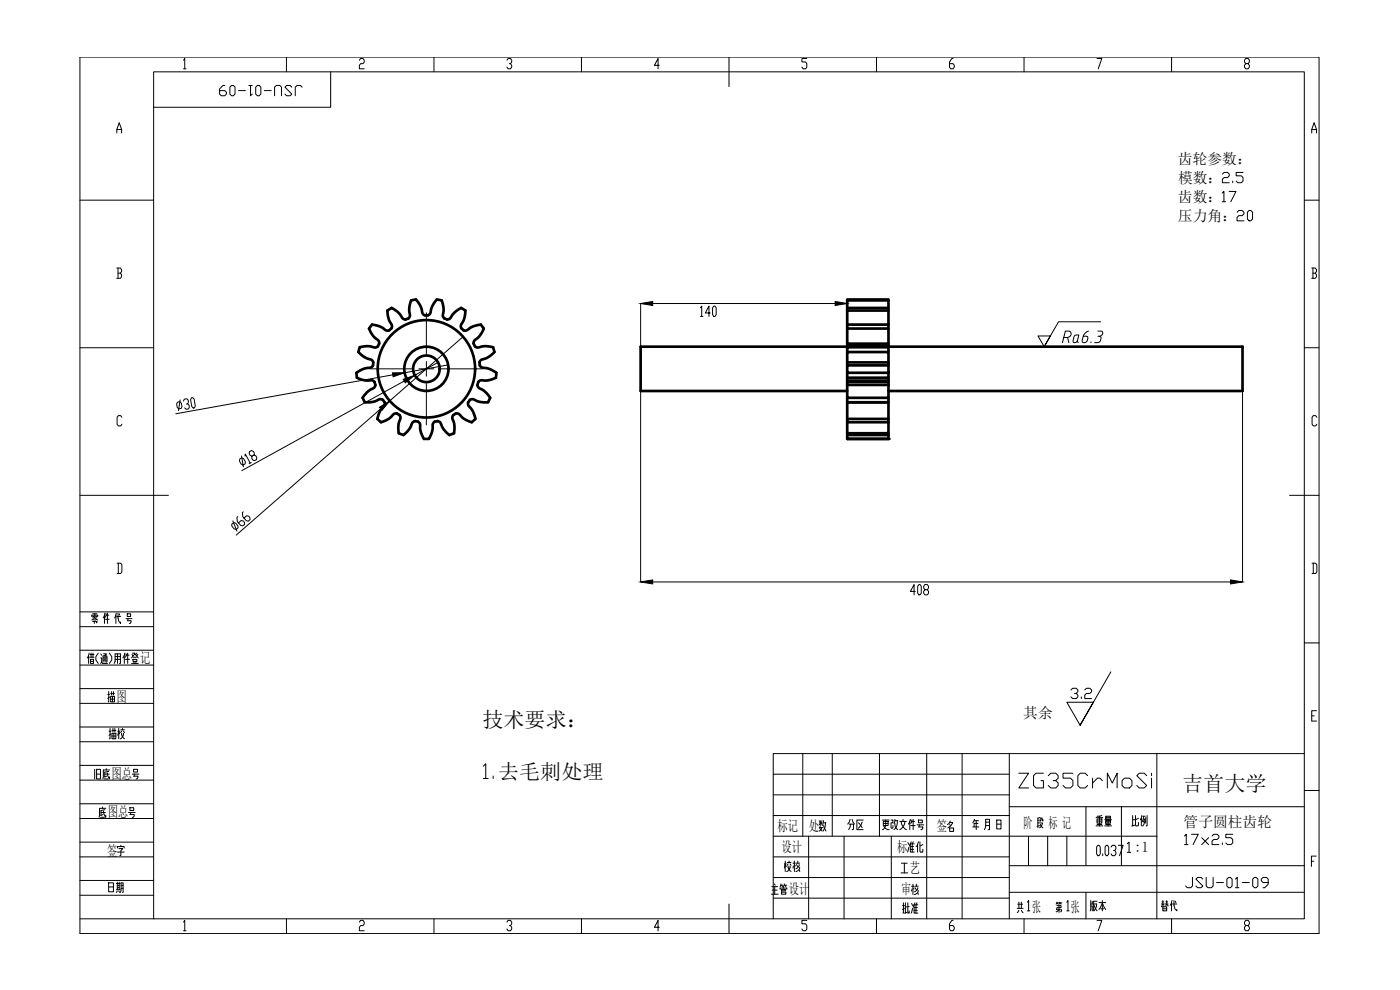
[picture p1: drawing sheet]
<svg xmlns="http://www.w3.org/2000/svg" width="420mm" height="297mm" viewBox="0 0 420 297" stroke-linecap="round" stroke-linejoin="round" font-family="sans-serif">
<!-- layer: 5 -->
<g fill="none" stroke="#000" stroke-width=".3">
<path d="M86 17.1v4.5M130.2 17.1v4.5M174.5 17.1v4.5M218.8 17.1v8.9M263 17.1v4.5M307.3 17.1v4.5M351.6 17.1v4.5M99.2 21.6v10.6h-53.1M24 60.1h22.1M391.4 60.1h4.5M24 104.3h22.1M391.4 104.3h4.5"/>
<path d="M24 148.6h26.6M387 148.6h8.9M391.4 192.9h4.5M391.4 226.1h-159.3v49.6M391.4 237.2h4.5M24 275.7h367.4v-254.1h-345.3v254.1M86 275.7v4.4M130.2 275.7v4.4M174.5 275.7v4.4M218.8 271.3v8.8M263 275.7v4.4M307.3 275.7v4.4"/>
<path d="M351.6 275.7v4.4"/>
</g>
<!-- layer: 9 -->
<path d="M24 17.1h371.9v263h-371.9z" fill="none" stroke="#000" stroke-width=".3"/>
<!-- layer: 10 -->
<g fill="none" stroke="#000" stroke-width=".3">
<path d="M55.1 18.1l.3-.5v3M107.9 18.1l.3-.5h.8l.3 .5v.5l-.3 .5h-.8l-.3 .5v1h1.4M152.1 18.1l.4-.5h.7l.4 .5v.5l-.4 .5h-.3M153.2 19.1l.4 .5v.5l-.4 .5h-.7l-.4-.5M197.9 19.6h-1.5l1.1-2v3M242.1 17.6h-1.4v1h1.1l.3 .5v1l-.3 .5h-.8l-.3-.5M286 17.6h-.3l-.7 1v1.5l.3 .5h.7l.4-.5v-.5l-.4-.5h-1M329.2 17.6h1.5l-1.1 3M373.9 19.1l-.4-.5v-.5l.4-.5h.7l.4 .5v.5l-.4 .5h-.7l-.4 .5v.5l.4 .5h.7l.4-.5v-.5l-.4-.5M35.1 39.9v-1l.7-2.1 .7 2.1v1M35.1 38.9h1.4M55.1 20.6h.7"/>
<path d="M393.7 39.9v-1l.7-2.1 .7 2.1v1M393.7 38.9h1.4M35.1 80.4h1l.4 .5v.6l-.4 .5M35.4 82h.7l.4 .5v.5l-.4 .5h-1M35.4 80.4v3.1M128 93.8v12.4M192.3 91.1v12.9M195.9 91.1h54.7M210.2 92.4l.4-.6v3.1M210.2 94.9h.8M213.1 93.9h-1.4l1.1-2.1v3.1M214.2 91.8h.4l.3 .6v2l-.3 .5h-.4l-.3-.5v-2z"/>
<path d="M254.3 89.9v1.2M393.7 80.4h1l.4 .5v.6l-.4 .5M394 82h.7l.4 .5v.5l-.4 .5h-1M394 80.4v3.1M54.1 120l-.5 3.2M57.5 119.4l.3-.1 .5 .4 .3 2.1-.2 .6h-.4l-.4-.4-.4-2.1zM111.2 110.7h12.3M117.9 112.5l-65.1 11.6M121.3 114.3l-48.7 26.9M128 108.4v2.3h-2.2M128 115.1v12.4M130.2 110.7h-2.2v2.2"/>
<path d="M131.5 108.7l-7 3.9M132.4 110.7h12.4M134.5 109.5l-13.1 2.3M139 101l-22 19.3M192.3 117.4v57.2M372.9 117.4v57.2M36.6 125.2l-.4-.5h-.7l-.4 .5v2.1l.4 .5h.7l.4-.5M53.3 120.7l.7-.2 .4 .5 .2 1-.3 .6-.7 .1-.4-.5-.2-1zM55.1 120.3l.2-.5 .7-.2 .5 .5 .1 .5-.3 .6h-.3M56.3 121.2l.5 .4v.5l-.2 .6-.7 .1-.5-.4M72 137.7l.6-.3 .5 .3 .5 .8v.7l-.7 .3-.5-.3-.5-.8zM72.5 136.8l.5 3.3"/>
<path d="M73.5 136.8l.1-.6 1.5 2.7M75.4 138.8l-.6 .3M76.2 136.5l.6 .3 .3 .5-.1 .6-.6 .3-.6-.2-.2-.5v-.6l.6-.4 .1-.6-.2-.4-.6-.3-.6 .3-.1 .7 .2 .4 .6 .3M114.2 122.7l-43.3 37.9M395.2 125.2l-.3-.5h-.8l-.3 .5v2.1l.3 .5h.8l.3-.5M69.5 157.3l.6-.5 .6 .2 .7 .7v.7l-.5 .4-.6-.1-.7-.8zM69.9 156.3l1.2 3M71.4 155l-.3 .2 .1 1.3 1.1 1.2 .6 .1 .5-.5-.1-.6-.3-.4-.6-.1-.8 .7M73 153.6l-.3 .2 .2 1.3 1 1.1 .6 .2 .5-.5v-.6l-.4-.4-.6-.2-.8 .8M35.1 169h1.1l.4 .5v2.1l-.4 .5h-1.1M35.5 169v3.1M195.9 174.6h173.4"/>
<path d="M274.7 177.4h-1.5l1.1-2v3.1M275.8 175.4h.3l.4 .5v2.1l-.4 .5h-.3l-.4-.5v-2.1zM277.6 176.9l-.4-.5v-.5l.4-.5h.7l.4 .5v.5l-.4 .5h-.7l-.4 .5v.6l.4 .5h.7l.4-.5v-.6l-.4-.5M393.8 169h1.1l.3 .5v2.1l-.3 .5h-1.1M394.1 169v3.1M24 199.5h22.1M24 195.1h22.1M24 188h22.1M24 183.6h22.1M26.6 196.6v2.5M26.7 196l-.5 1.4M26.9 197.2h1.3"/>
<path d="M27 196.4h1.2M27.2 197.8h.9v1.3h-.9zM27.2 198.4h.9M27.3 196v1.2M27.5 186l.6-.2 .3-.6 .4 .6 .5 .2M27.5 185v-.4h1.8v.4M27.8 186.4h1.3l-.2 .4M27.8 185.4h.3M27.8 185h.4M27.8 184.2h1.3M27.9 196v1.2M28.2 186h.5"/>
<path d="M28.3 186.4v.7M28.4 184.2v1M28.7 185h.4M28.8 185.4h.3M29.5 196l-.7 1v1l.7 1.1M30.2 197.4h.3v1.3l-.3 .4M30.2 196.2l.3 .4M30.5 198.7l.3 .4h1.4M30.9 198.7v-1.9h1.2l-.2 1.9M30.9 197.4h1.2M30.9 198h1.2M31.1 196.2h.8l-.4 .6v1.9"/>
<path d="M31.4 184.6v2.5M31.4 196.6l.1 .2M31.5 183.9l-.5 1.5M31.6 185.8h1.2M31.9 184.6l-.3 .6M31.9 184.2v.4h.7M32.2 183.9v3.2M32.8 196l.7 1v1l-.7 1.1M34.3 199.1l.3-.7v-2.2h1.5v2.9h-.2M34.6 197.8h1.5M34.6 197h1.5M34.8 184.6v2.5"/>
<path d="M34.9 183.9l-.5 1.5M35 185h1.2M35.3 196.2v2.9M35.4 183.9l.3 2.5 .5 .7v-.5M35.8 184.2l.1 .4M37.3 196.6v2.5M37.5 196l-.6 1.4M37.6 197.8h1.3M37.8 185.6h1.8M37.9 196.6l-.3 .6M37.9 196.2v.4h.8M38.2 184.2h1v.8h-1z"/>
<path d="M38.2 186.2h1.1l-.2 .9h-.3M38.3 196v3.1M38.4 185.6l-.1 .6M39.5 199.1h2M39.6 196.4l.3 .4M39.8 196h.7v.2l-1 1.2M39.9 197.8h1.2v.6h-1.2zM40.1 197.2h.8M40.2 198.4v.7M40.5 196.2l1 1.2M40.8 198.4v.7M41.1 196l-.3 .4"/>
<path d="M41.3 196.4l-.2 .4M24 211h22.1M24 206.6h22.1M24 218.1h22.1M393.7 214.8h.7M395.1 213.2h-1.4v3.2h1.4M24 222.6h22.1M24 234.1h22.1M24 229.6h22.1M232.1 232.3h70.8M232.1 238.5h70.8M240.9 226.1v24.8"/>
<path d="M249.8 226.1v24.8M263.9 226.1v24.8M278.1 226.1v49.6M288.7 226.1v49.6M302.9 226.1v49.6M347.2 226.1v49.6M24 245.6h22.1M24 241.2h22.1M24 257.1h22.1M24 252.7h22.1M35.2 254.4v-.4h2.1v.4M35.2 255.7h2.1"/>
<path d="M35.7 254.6h1.1l-.5 .7v1.4h-.3M36.3 253.6v.4M232.1 257.1h70.8M232.1 244.7h70.8M232.1 250.9h115.1M242.7 250.9v24.8M245.9 246.9h.8M245.9 248.3h1M245.9 246.2l.1 .3M246.2 247.9l-.2 .6 .7 .9M246.3 246.2v1.5M246.6 247.3l-.3-.4-.4 .6"/>
<path d="M246.6 248.3l-.1 .6-.6 .5M246.7 246.2l-.1 .3M247.2 247.7l.7 1.7M247.2 246.9h.7M247.2 246.2l-.3 1.5M247.7 246.9l-.1 1.4-.6 1.1M253.3 250.9v24.8M267.5 250.9v24.8M285 246.8h.9v.2l-.6 .8-.9 .6M285 248.4h1.2v1.1h-1.2zM285 247.4l.3 .4M285.2 246.3l-.5 .9-.4 .2"/>
<path d="M292 248.1h1.8M292.3 246.2h1.3M292.5 245.8l-.5 1.1M293 246.2v2.7M293.5 247.1h-1.2v1M295.4 248.9l.4-1v-2.1h1.2v3.1h-.4M295.8 246.7h1.2M295.8 247.7h1.2M299.1 246h1.3v2.7h-1.3zM299.1 247.3h1.3M302.9 242h88.5M302.9 259.7h88.5"/>
<path d="M311.5 246.1h.5M311.5 246.9h.5M312 247.7l-.8 .2M312.1 245.3l-.6 .2v2.9M312.2 246.9h.7v.2l-.4 .8-.5 .5M312.2 247.3l.8 1.1M313 245.9v.4h-.3v-.8h-.3l-.3 1M325.9 242v17.7M329.5 253.6h.3l.4 .6v2l-.4 .5h-.3l-.4-.5v-2zM330.9 256.2v.5M332 253.6h.4l.3 .6v2l-.3 .5h-.4l-.4-.5v-2zM333.4 254.2l.4-.6h.7l.4 .6v.5l-.4 .5h-.3"/>
<path d="M334.5 255.2l.4 .5v.5l-.4 .5h-.7l-.4-.5M335.6 253.6h1.5l-1.1 3.1M336.6 242v17.7M393.6 258.4h.7M395 256.9h-1.4v3.1M24 264.2h22.1M24 268.6h22.1M55.1 276.7l.3-.6v3.2M55.1 279.3h.7M107.9 276.7l.3-.6h.8l.3 .6v.5l-.3 .5h-.8l-.3 .5v1.1h1.4M152.1 276.7l.4-.6h.7l.4 .6v.5l-.4 .5h-.3M153.2 277.7l.4 .5v.5l-.4 .6h-.7l-.4-.6"/>
<path d="M197.9 278.2h-1.5l1.1-2.1v3.2M231.5 268.3h2M231.6 266h1.8M231.8 267.1h1.4M232.1 263.3h70.8M232.1 269.5h70.8M232.4 265.2l.2 .4M232.5 266v2.3M234.1 266.9v-.4h2v.4M234.4 265.2l-.3 .8M234.4 265.6h.6M234.5 267.3h1.2v-.4h-1.2v1.4h1.3v-.6h-1.3"/>
<path d="M234.7 265.6l.1 .4M235.1 266.2v.3M235.4 265.2l-.3 .8M235.4 265.6h.7M235.7 265.6l.1 .4M242.1 276.1h-1.4v1.1h1.1l.3 .5v1l-.3 .6h-.8l-.3-.6M273.6 265.9h.7M273.7 266.7l-.1 .7M274 265.3v3.1M274.1 266.5l.2 .2M274.6 266.3l.4 .6M274.6 265.9h1"/>
<path d="M275 265.3v.6M275.4 266.3a1.21 1.21 0 0 1-1 1.3M275.6 267.2a1.14 1.14 0 0 1-1.2 1.2M286 276.1h-.3l-.7 1.1v1.5l.3 .6h.7l.4-.6v-.5l-.4-.5h-1M302.9 267.7h88.5M329.2 276.1h1.5l-1.1 3.2M373.9 277.7l-.4-.5v-.5l.4-.6h.7l.4 .6v.5l-.4 .5h-.7l-.4 .5v.5l.4 .6h.7l.4-.6v-.5l-.4-.5"/>
</g>
<!-- layer: SLD-0 -->
<path d="M308.7 250.9v8.8M314.4 250.9v8.8M320.2 250.9v8.8" fill="none" stroke="#000" stroke-width=".3"/>
<!-- layer: 0 -->
<g fill="none" stroke="#000" stroke-width=".8">
<path d="M117.5 92.4l-1.2 .8 .4 2.7 .9 1.8-.1 .8-.7 .6-.7 .1-1.6-1-1.8-.6a1.19 1.19 0 0 0-1.7 .7l-.2 .3 .6 1.4 1 1.2 1.3 1.1 .1 .8-.4 .8-.7 .4-2-.4-2.7 .3-.4 1.4 1.6 1.5 2.4 .9 .4 .7v.9l-.5 .6-2.1 .4-1.6 .7a1.35 1.35 0 0 0-.7 2l2.4 .8h2.1l.8 .5 .3 .9-.2 .6-1.7 1.1-1.4 1.3a1.38 1.38 0 0 0 .1 2.2l2.4-.1 2.1-.8 .9 .2 .5 .7M117.5 92.4l2 1.4 1.5 1.8 .8 .3 .8-.4 .4-.5-.2-2 .3-1.9a1.37 1.37 0 0 1 1.7-1.2l1.5 2.1 .6 2.2 .6 .4h.9M138.4 92.4l-2.2 1.6-1.2 1.6-.8 .3-.9-.4-.3-.5 .1-2.3-.2-1.6a1.37 1.37 0 0 0-1.8-1.2l-1.4 1.9-.6 2.3-.7 .5M138.4 92.4l1.3 .8-.4 2.5-1 2.1 .2 .7 .6 .6 .7 .1 1.7-1 1.8-.6a1.34 1.34 0 0 1 1.9 1l-1.3 2.2-1.6 1.4-.2 .9 .4 .8 .8 .4 2-.4 1.7 .1a1.35 1.35 0 0 1 1.4 1.6l-1.7 1.5-2.4 .9-.4 .7 .1 1 .4 .4 2.1 .5 1.6 .7a1.35 1.35 0 0 1 .7 2l-2.4 .8h-2.1l-.8 .5-.2 .9 .2 .7 1.7 1 1.3 1.3a1.37 1.37 0 0 1 0 2.2l-2.5-.1-2.1-.8-.8 .1-.6 .8M254.3 97.4h12.3v1.2h-12.3zM254.3 98.6v4.5h12.3v-4.5M254.3 97.2v-4h12.3v4M254.3 93.2v-.8h12.3v.8M254.3 92.3v-2.2h12.3v2.2M254.3 90.1v-.2h12.3v.2M254.3 109.6h12.3v2.3h-12.3zM254.3 114.2v.4"/>
<path d="M254.3 113.3v.9M254.3 108.7v-3.1h12.3v3.1M254.3 105.6v-1.4h12.3v1.4M254.3 103.1v1.1M254.3 115.5v3.9h12.3v-3.9M254.3 119.4v1.3h12.3v-1.3M254.3 104h-62v13.3h62M254.3 114.2h12.3M254.3 103.9h12.3M254.3 108.7v.9M254.3 111.9v1.4M254.3 114.6v.9"/>
<path d="M254.3 108.7h12.3M254.3 115.5h12.3M266.6 111.9v1.4h-12.3M266.6 114.2v.4h-12.3M266.6 113.3v.9M266.6 103.1v1.1M266.6 104h106.3v13.3h-106.3M266.6 108.7v.9M266.6 114.6v.9M113.3 125.7l.2 .2a1.32 1.32 0 0 0 2 .4l1.5-.9 1.3-1.3h.8l.8 .4 .3 .9-.6 2.4 .1 2.2M115.4 120.7v.8l-1.3 1.8-.9 2.4M119.7 130l.3 .1a1.29 1.29 0 0 0 2-.4l1-1.1 1-2 .6-.3 .9 .2 .5 .7 .1 1.8 .6 1.8a1.21 1.21 0 0 0 1.6 .9h.4"/>
<path d="M134.9 130.5l-1.6-1.5-1.3-2.3-.7-.3-.8 .1-.6 .6-.3 2.6-.9 2M136.3 130l-1.4 .5M140.5 120.7l.1 1 1.1 1.3 .7 1.7a1.18 1.18 0 0 1-.5 1.7l-.3 .3-1.8-.7-2.4-1.9h-.6l-.8 .4-.3 1 .7 2.3-.1 2.2M254.3 125.7h12.3v1h-12.3zM254.3 120.9v4.8M254.3 126.9v3.1h12.3v-3.1M254.3 130v.5h12.3v-.5M254.3 130.7v1h12.3v-1M254.3 120.7h12.3M254.3 131.7h12.3M266.6 120.9v4.8"/>
<circle cx="128" cy="110.7" r="14.6"/>
<circle cx="128" cy="110.7" r="6.6"/>
<circle cx="128" cy="110.7" r="4"/>
</g>
<!-- layer: 10 -->
<path d="M192.3 91.1l3.6-.6v1.2zM250.6 90.5l3.7 .6-3.7 .6zM117.8 111.9l3.6-.1-3.4 1.3zM121 113.8l3.5-1.2-2.9 2.3zM113.9 122.2l3.1-1.9-2.4 2.8zM192.3 174.6l3.6-.6v1.2zM369.3 174l3.6 .6-3.6 .6z" fill="#000" stroke="#000" stroke-width=".3"/>
<!-- layer: 0 -->
<g fill="#000">
<circle cx="254.3" cy="131.7" r=".4"/>
<circle cx="266.6" cy="131.7" r=".4"/>
</g>
<path d="M366.8 57.9l.5-.5v3.1M366.8 52.2l.6-.5h1l.5 .5v.6l-.5 .5h-1l-.6 .5v1h2.1M368.9 57.4h2l-1.5 3.1M370 54.3v.5M373 51.7h-2v1.1h1.5l.5 .5v1l-.5 .5h-1l-.5-.5M366.8 60.5h1M371.2 63.7l.6-.6h1l.5 .6v.5l-.5 .5h-1l-.6 .5v1.1h2.1M374.9 63.1h.5l.5 .6v2l-.5 .6h-.5l-.5-.6v-2zM145 229.9l.8-.7v4.4M145 233.6h1.5M148 232.8v.8" fill="none" stroke="#000" stroke-width=".3"/>
<path d="M330.3 96.5h-12.6l-4.3 7.5 1.8-3.2h-3.7l1.9 3.2M333.4 201.6l-9.2 16 3.9-6.9h-7.9l4 6.9" fill="none" stroke="#000" stroke-width=".3"/>
<text font-size="8.4" x="304.4" y="237.8">ZG35CrMoSi</text>
<text font-size="7.1" x="317.5" y="104.1">Ra6.3</text>
<g font-size="6.6">
<text x="64.6" y="30">JSU-01-09</text>
<text x="320.3" y="211">3.2</text>
<text x="31.4" y="223">描校</text>
<text x="27.2" y="234.9">旧底图总号号</text>
<text x="28.6" y="246.6">底图总号号</text>
<text x="253.3" y="250.1">分区</text>
<text x="263.5" y="250.1">更改文件号</text>
<text x="327.7" y="249.1">重量</text>
<text x="338.3" y="249.1">比例</text>
<text x="270.9" y="256.8">准化</text>
<text x="354.2" y="254.7">17x2.5</text>
<text x="234.2" y="262.8">校核</text>
<text x="31.4" y="269.2">日期</text>
<text x="269.5" y="275.2">批准</text>
<text x="326" y="274.5">版本</text>
<text x="347.5" y="274.5">替代</text>
</g>
<g font-size="6.3">
<text x="144.8" y="218.1">技术要求：</text>
<text x="149.5" y="233.6">去毛刺处理</text>
<text x="354.8" y="237.5">吉首大学</text>
</g>
<text font-size="6.2" x="354.5" y="267.4">JSU-01-09</text>
<g font-size="5.3">
<text x="35.3" y="211.7" transform="rotate(-90 35.3 211.7)">描图</text>
<text x="273.4" y="263.2" transform="rotate(-90 273.4 263.2)">工艺</text>
</g>
<g font-size="4.9">
<text x="308" y="275.2" transform="rotate(-90 308 275.2)">共 张</text>
<text x="319.6" y="275.2" transform="rotate(-90 319.6 275.2)">第 张</text>
</g>
<g font-size="4.4">
<text x="353.5" y="49.1">齿轮参数：</text>
<text x="353.6" y="54.8">模数：</text>
<text x="353.5" y="60.5">齿数：</text>
<text x="353.5" y="66.3">压力角：</text>
<text x="42.1" y="199.1">记</text>
<text x="34.9" y="210.6">图</text>
<text x="307.1" y="215.5">其余</text>
<text x="33.5" y="233.7">图总</text>
<text x="32.3" y="245.2">图总</text>
<text x="233.3" y="249.5">标记</text>
<text x="242.8" y="249.4">处</text>
<text x="281.2" y="249.5">签</text>
<text x="307.1" y="248.4">阶</text>
<text x="314.6" y="248.4">标 记</text>
<text x="355.2" y="248.2">管子圆柱齿轮</text>
<text x="32.1" y="256.7">签</text>
<text x="234.6" y="255.6">设计</text>
<text x="269.2" y="255.7">标</text>
<text x="340.4" y="255.7">:1</text>
<text x="273" y="261.9">艺</text>
<text x="236.7" y="268.3">设计</text>
<text x="270.5" y="268.4">审</text>
<text x="309.8" y="273.8">张</text>
<text x="321.4" y="273.8">张</text>
</g>
<text font-size="3.5" x="340.1" y="256.8" transform="rotate(-90 340.1 256.8)">1:1</text>
</svg>
